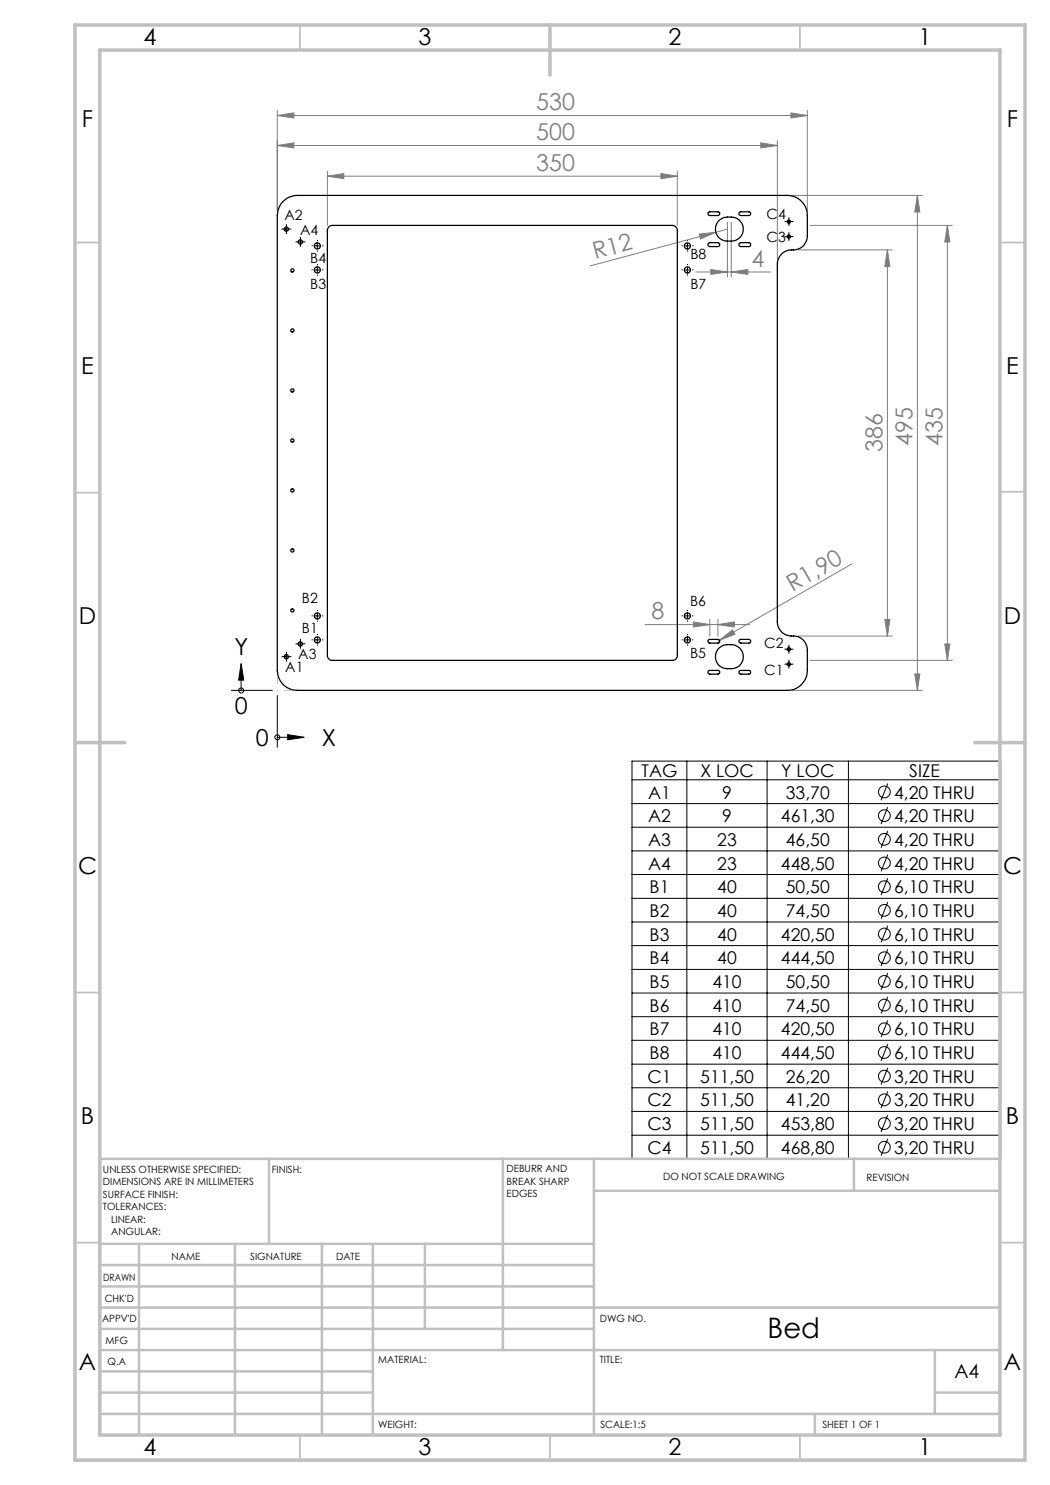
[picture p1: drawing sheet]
<svg xmlns="http://www.w3.org/2000/svg" width="210mm" height="297mm" viewBox="0 0 210 297" stroke-linecap="round" stroke-linejoin="round" font-family="sans-serif">
<g fill="none" stroke="#000" stroke-width=".2">
<path d="M56.8 45.8h1M57.3 45.3v1M59.6 48.4h1M60.1 47.9v1M63 49.2h1M63 54h1M63.5 48.7v1M63.5 53.5v1M137 49.2h1M137 54h1M137.5 48.7v1M137.5 53.5v1"/>
<path d="M157.3 44.3h1M157.3 47.3h1M157.8 43.8v1M157.8 46.8v1M46.2 138.1h8.3M48.2 136v2.1M48.2 132.7l.6 3.3h-1.1zM55.5 139.1v10.4M56.8 131.3h1M57.3 130.8v1.1M59.6 128.8h1M60.1 128.3v1"/>
<path d="M63 123.2h1M63 128h1M63.5 122.7v1M63.5 127.5v1M137 123.2h1M137 128h1M137.5 122.7v1M137.5 127.5v1M157.3 129.9h1M157.3 132.9h1M157.8 129.4v.9M157.8 132.4v.9"/>
<path d="M55.5 147.5h2M57.5 146.9l3.4 .6-3.4 .5zM126.4 152.2h73.7v79.6h-73.7zM126.4 156h73.7M137.4 152.2v79.6M153.4 152.2v79.6M169.7 152.2v79.6M177.6 156.7l-1.4 3.4M126.4 160.7h73.7M126.4 165.4h73.7M126.4 170.2h73.7M126.4 174.9h73.7"/>
<path d="M126.4 179.7h73.7M177.6 161.4l-1.4 3.4M177.6 166.2l-1.4 3.3M177.6 170.9l-1.4 3.4M177.6 175.6l-1.4 3.4M126.4 184.4h73.7M126.4 189.1h73.7M126.4 193.9h73.7M126.4 198.6h73.7M177.6 180.4l-1.4 3.4M177.6 185.1l-1.4 3.4M177.6 189.9l-1.4 3.3"/>
<path d="M177.6 194.6l-1.4 3.4M177.6 199.4l-1.4 3.3M126.4 203.3h73.7M126.4 208.1h73.7M126.4 212.8h73.7M126.4 217.6h73.7M177.6 204.1l-1.4 3.3M177.6 208.8l-1.4 3.4M177.6 213.6l-1.4 3.3M177.6 218.3l-1.4 3.3M126.4 222.3h73.7M126.4 227h73.7"/>
<path d="M177.6 223l-1.4 3.4M177.6 227.7l-1.4 3.4"/>
<circle cx="48.2" cy="138.1" r=".5"/>
<circle cx="55.5" cy="147.4" r=".5"/>
<circle cx="176.9" cy="158.4" r="1.18"/>
<circle cx="176.9" cy="163.1" r="1.18"/>
<circle cx="176.9" cy="167.8" r="1.18"/>
<circle cx="176.9" cy="177.3" r="1.18"/>
<circle cx="176.9" cy="172.6" r="1.18"/>
<circle cx="176.9" cy="182.1" r="1.18"/>
<circle cx="176.9" cy="191.6" r="1.18"/>
<circle cx="176.9" cy="196.3" r="1.18"/>
<circle cx="176.9" cy="186.8" r="1.17"/>
<circle cx="176.9" cy="201" r="1.18"/>
<circle cx="176.9" cy="205.8" r="1.18"/>
<circle cx="176.9" cy="210.5" r="1.18"/>
<circle cx="176.9" cy="215.2" r="1.18"/>
<circle cx="176.9" cy="220" r="1.17"/>
<circle cx="176.9" cy="229.4" r="1.18"/>
<circle cx="176.9" cy="224.7" r="1.18"/>
</g>
<g fill="none" stroke="#808080" stroke-width=".2">
<path d="M55.5 23.1l3.3-.5v1zM55.5 29.1l3.3-.5v1zM55.5 22.1v20M55.5 23.1h106M55.5 29.1h100M65.5 35.2l3.3-.5v1zM65.5 34.2v10.9M65.5 35.2h70M132.2 34.7l3.3 .5-3.3 .5zM135.5 34.2v10.9M152.2 28.6l3.3 .5-3.3 .5zM155.5 28.1v23.7"/>
<path d="M158.2 22.6l3.3 .5-3.3 .5zM158.5 39.1h26M161.5 22.1v20M183.5 39.1l.5 3.3h-1zM183.5 39.1v99M139.1 54.4h15.1M139.8 46.8l3.4-.3-3.1 1.3zM142.2 53.9l3.3 .5-3.3 .5zM143.2 46.5l-25.2 6.7M145.5 45.8l-2.3 .7M145.5 44.4v11M146.3 54.4l3.3-.5v1z"/>
<path d="M146.3 44.4v11M159.7 50h18.8M162 45.1h28.5M177.5 50l.5 3.3h-1zM177.5 50v77.2M189.5 45.1l.5 3.3h-1.1zM189.5 45.1v87M170.4 112.7l-26.5 15.4M129 124.9h20.9M138.7 124.4l3.3 .5-3.3 .5zM142 123.9v3.3M143.6 124.9l3.3-.5v1z"/>
<path d="M143.6 123.9v3.3M143.9 128.1l2.6-2.1 .5 .9zM143.9 128.1l-.3 .2M158.5 138.1h26M159.7 127.2h18.8M162 132.1h28.5M177 123.9h1l-.5 3.3zM183 134.8h1l-.5 3.3zM188.9 128.8h1.1l-.5 3.3z"/>
</g>
<g fill="none" stroke="#000" stroke-width=".2" stroke-dasharray="15.2 1.3 1.3 1.3">
<path d="M56.8 45.8h-.4M57.3 45.3v-.4M57.3 46.3v.4M57.8 45.8h.4M59.6 48.4h-.4M60.1 47.9v-.4M60.1 48.9v.4M60.6 48.4h.4M62.5 54h-.1M62.5 49.2h-.1M63.5 53v-.1M63.5 55v.1"/>
<path d="M63.5 48.2v-.1M63.5 50.2v.1M64.5 54h.1M64.5 49.2h.1M136.5 49.2h-.1M136.5 54h-.1M137.5 48.2v-.1M137.5 50.2v.1M137.5 53v-.1M137.5 55v.1M138.5 49.2h.1M138.5 54h.1"/>
<path d="M157.3 44.3h-.3M157.3 47.3h-.3M157.8 43.8v-.3M157.8 44.8v.3M157.8 46.8v-.3M157.8 47.8v.3M158.3 44.3h.3M158.3 47.3h.3M56.8 131.3h-.4M57.3 130.8v-.4M57.3 131.8v.5M57.8 131.3h.4"/>
<path d="M59.6 128.8h-.4M60.1 128.3v-.4M60.1 129.3v.4M60.6 128.8h.4M62.5 128h-.1M62.5 123.2h-.1M63.5 127v-.1M63.5 129v.1M63.5 122.2v-.1M63.5 124.2v.1M64.5 128h.1M64.5 123.2h.1"/>
<path d="M136.5 123.2h-.1M136.5 128h-.1M137.5 122.2v-.1M137.5 124.2v.1M137.5 127v-.1M137.5 129v.1M138.5 123.2h.1M138.5 128h.1M157.3 129.8h-.3M157.3 132.8h-.3M157.8 129.3v-.3M157.8 130.3v.4"/>
<path d="M157.8 132.3v-.3M157.8 133.3v.4M158.3 129.8h.3M158.3 132.8h.3"/>
</g>
<path d="M55.5 134.1v4M55.5 138.1h4" fill="none" stroke="#c0c0c0" stroke-width=".2" stroke-dasharray="15.2 1.3 1.3 1.3" stroke-dashoffset="15.1"/>
<g fill="none" stroke="#c0c0c0" stroke-width=".35">
<path d="M60 5v5M160 5v5M15 48.5h5M200 48.5h5M15 98.5h5M200 98.4h5M15 198.5h5M200 198.5h5M15 248.5h5M200 248.5h5M60 287v5M110 287v5"/>
<path d="M160 287v5"/>
</g>
<g fill="none" stroke="#c0c0c0" stroke-width=".5">
<path d="M53.8 231.8v17M100.6 231.8v38.2M118.8 231.8v55.2M118.8 238.2h81.2M170.8 231.8v6.4M200 231.8h-180v55.2M20 248.8h98.8M20 257.3h98.8M20 253h98.8M27.8 248.8v38.2M47 248.8v38.2M64.4 248.8v38.2"/>
<path d="M74.6 248.8v38.2M85 248.8v17M20 265.8h98.8M20 261.5h180M20 278.5h54.6M20 274.3h54.6M20 270h180M187 278.5h13M187 270v12.8M20 282.8h180M163 282.8v4.2"/>
</g>
<path d="M15 5h190v287h-190zM20 10h180v277h-180zM110 5v10M15 148.5h10M195 148.5h10" fill="none" stroke="#c0c0c0" stroke-width=".7"/>
<path d="M57.5 146.9l3.4 .6-3.4 .5zM48.2 132.7l.6 3.3h-1.1z" fill="#000"/>
<g fill="#808080">
<path d="M139.8 46.8l3.4-.3-3.1 1.3z"/>
<path d="M143.9 128.1l2.6-2.1 .5 .9z"/>
<path d="M146.3 54.4l3.3-.5v1zM142.2 53.9l3.3 .5-3.3 .5z"/>
<path d="M138.7 124.4l3.3 .5-3.3 .5zM143.6 124.9l3.3-.5v1z"/>
<path d="M55.5 23.1l3.3-.5v1zM158.2 22.6l3.3 .5-3.3 .5zM55.5 29.1l3.3-.5v1zM152.2 28.6l3.3 .5-3.3 .5z"/>
<path d="M65.5 35.2l3.3-.5v1zM132.2 34.7l3.3 .5-3.3 .5z"/>
<path d="M183.5 39.1l.5 3.3h-1zM183 134.8h1l-.5 3.3zM189.5 45.1l.5 3.3h-1.1zM188.9 128.8h1.1l-.5 3.3zM177.5 50l.5 3.3h-1zM177 123.9h1l-.5 3.3z"/>
</g>
<g fill="none" stroke="#000" stroke-width=".25">
<path d="M56.4 40.5a4 4 0 0 1 3.1-1.4h98a4 4 0 0 1 4 4v4.1a2.8 2.8 0 0 1-3.2 2.8 2.81 2.81 0 0 0-2.8 2.8v71.6a2.85 2.85 0 0 0 3.2 2.8 2.74 2.74 0 0 1 2.8 2.8v4.1a4 4 0 0 1-4 4h-98a4 4 0 0 1-4-4v-91.6a4.1 4.1 0 0 1 .9-2zM65.9 45.3l.6-.2h68a1.02 1.02 0 0 1 1 1v85a.96 .96 0 0 1-1 1h-68a.96 .96 0 0 1-1-1v-85.2zM141.7 48.6l1.9-.1a.39 .39 0 0 1 .3 .4 .39 .39 0 0 1-.3 .4h-1.8l-.2-.2zM141.8 42.4h1.8a.37 .37 0 0 1 .3 .3 .37 .37 0 0 1-.3 .4h-1.8l-.2-.2v-.3zM143.9 44a2.96 2.96 0 0 1 4.7 1.4 2.52 2.52 0 0 1-3.1 2.8 2.4 2.4 0 0 1-2.3-1.5 2.4 2.4 0 0 1 .7-2.7zM147.9 48.6l1.9-.1a.39 .39 0 0 1 .3 .4 .39 .39 0 0 1-.3 .4h-1.8l-.2-.4zM147.9 42.5l1.9-.1a.37 .37 0 0 1 .3 .3 .37 .37 0 0 1-.3 .4h-1.8l-.2-.4zM141.6 134.3l.2-.2h1.8a.37 .37 0 0 1 .3 .4 .37 .37 0 0 1-.3 .3h-1.8l-.2-.2zM141.7 128l1.9-.1a.37 .37 0 0 1 .3 .3 .37 .37 0 0 1-.3 .4h-1.8l-.2-.2zM143.6 129.8a3.2 3.2 0 0 1 4.7 .3 2.49 2.49 0 0 1-.2 2.8 2.49 2.49 0 0 1-2.6 .8 2.4 2.4 0 0 1-2.2-1.3 2.4 2.4 0 0 1 .3-2.6zM147.9 134.2l1.9-.1a.37 .37 0 0 1 .3 .4 .37 .37 0 0 1-.3 .3h-1.8l-.2-.4zM147.9 128l1.9-.1a.37 .37 0 0 1 .3 .3 .37 .37 0 0 1-.3 .4h-1.8l-.2-.3z"/>
<circle cx="57.3" cy="45.8" r=".41"/>
<circle cx="58.5" cy="54.1" r=".32"/>
<circle cx="60.1" cy="48.4" r=".41"/>
<circle cx="63.5" cy="49.2" r=".61"/>
<circle cx="63.5" cy="54" r=".61"/>
<circle cx="137.5" cy="49.2" r=".61"/>
<circle cx="137.5" cy="54" r=".61"/>
<circle cx="157.8" cy="47.3" r=".32"/>
<circle cx="157.8" cy="44.3" r=".33"/>
<circle cx="58.5" cy="66.1" r=".33"/>
<circle cx="58.5" cy="78.1" r=".33"/>
<circle cx="58.5" cy="98.1" r=".32"/>
<circle cx="58.5" cy="88.1" r=".32"/>
<circle cx="58.5" cy="110.1" r=".32"/>
<circle cx="57.3" cy="131.4" r=".42"/>
<circle cx="58.5" cy="122.1" r=".32"/>
<circle cx="60.1" cy="128.8" r=".43"/>
<circle cx="63.5" cy="128" r=".6"/>
<circle cx="63.5" cy="123.2" r=".61"/>
<circle cx="137.5" cy="128" r=".61"/>
<circle cx="137.5" cy="123.2" r=".61"/>
<circle cx="157.8" cy="132.9" r=".32"/>
<circle cx="157.8" cy="129.8" r=".33"/>
</g>
<text font-size="5.6" x="153.5" y="267.5">Bed</text>
<g font-size="4.7">
<text x="28.7" y="9">4</text>
<text x="83.7" y="9">3</text>
<text x="133.7" y="9">2</text>
<text x="183.7" y="9">1</text>
<text x="16.4" y="25.5">F</text>
<text x="201.4" y="25.5">F</text>
<text x="16.2" y="74.7">E</text>
<text x="201.2" y="74.7">E</text>
<text x="15.8" y="124.7">D</text>
<text x="200.8" y="124.7">D</text>
<text x="46.9" y="131">Y</text>
<text x="47" y="142.8">0</text>
<text x="51.2" y="149.2">0</text>
<text x="64.4" y="149.2">X</text>
<text x="15.6" y="174.7">C</text>
<text x="200.6" y="174.7">C</text>
<text x="16.2" y="224.7">B</text>
<text x="201.2" y="224.7">B</text>
<text x="15.8" y="274">A</text>
<text x="200.8" y="274">A</text>
<text x="28.7" y="291">4</text>
<text x="83.7" y="291">3</text>
<text x="133.7" y="291">2</text>
<text x="183.7" y="291">1</text>
</g>
<g font-size="4.7" fill="#808080">
<text x="107.3" y="22.1">530</text>
<text x="107.3" y="28.1">500</text>
<text x="107.3" y="34.2">350</text>
<text x="119" y="51.9" transform="rotate(-15 119 51.9)">R12</text>
<text x="150.3" y="53.4">4</text>
<text x="182.5" y="89.2" transform="rotate(-90 182.5 89.2)">495</text>
<text x="188.5" y="89.2" transform="rotate(-90 188.5 89.2)">435</text>
<text x="176.5" y="90.4" transform="rotate(-90 176.5 90.4)">386</text>
<text x="158.5" y="118.5" transform="rotate(-30 158.5 118.5)">R1,90</text>
<text x="130.3" y="123.9">8</text>
</g>
<text font-size="3.9" x="190.9" y="275.5">A4</text>
<g font-size="3.5">
<text x="128.3" y="155.4">TAG</text>
<text x="140.1" y="155.4">X LOC</text>
<text x="156.3" y="155.4">Y LOC</text>
<text x="181.9" y="155.4">SIZE</text>
<text x="129.6" y="159.7">A1</text>
<text x="144.4" y="159.7">9</text>
<text x="157.2" y="159.7">33,70</text>
<text x="178.8" y="159.7">4,20 THRU</text>
<text x="129.6" y="164.4">A2</text>
<text x="144.4" y="164.4">9</text>
<text x="156.2" y="164.4">461,30</text>
<text x="178.8" y="164.4">4,20 THRU</text>
<text x="129.6" y="169.2">A3</text>
<text x="129.6" y="173.9">A4</text>
<text x="143.5" y="169.2">23</text>
<text x="143.5" y="173.9">23</text>
<text x="156.2" y="173.9">448,50</text>
<text x="157.2" y="169.2">46,50</text>
<text x="178.8" y="169.2">4,20 THRU</text>
<text x="178.8" y="173.9">4,20 THRU</text>
<text x="129.9" y="178.7">B1</text>
<text x="143.5" y="178.7">40</text>
<text x="157.2" y="178.7">50,50</text>
<text x="178.8" y="178.7">6,10 THRU</text>
<text x="129.9" y="183.4">B2</text>
<text x="143.5" y="183.4">40</text>
<text x="157.2" y="183.4">74,50</text>
<text x="178.8" y="183.4">6,10 THRU</text>
<text x="129.9" y="188.1">B3</text>
<text x="143.5" y="188.1">40</text>
<text x="156.2" y="188.1">420,50</text>
<text x="178.8" y="188.1">6,10 THRU</text>
<text x="129.9" y="192.9">B4</text>
<text x="129.9" y="197.6">B5</text>
<text x="142.5" y="197.6">410</text>
<text x="143.5" y="192.9">40</text>
<text x="156.2" y="192.9">444,50</text>
<text x="157.2" y="197.6">50,50</text>
<text x="178.8" y="192.9">6,10 THRU</text>
<text x="178.8" y="197.6">6,10 THRU</text>
<text x="129.9" y="202.3">B6</text>
<text x="142.5" y="202.3">410</text>
<text x="157.2" y="202.3">74,50</text>
<text x="178.8" y="202.3">6,10 THRU</text>
<text x="129.9" y="207.1">B7</text>
<text x="142.5" y="207.1">410</text>
<text x="156.2" y="207.1">420,50</text>
<text x="178.8" y="207.1">6,10 THRU</text>
<text x="129.9" y="211.8">B8</text>
<text x="142.5" y="211.8">410</text>
<text x="156.2" y="211.8">444,50</text>
<text x="178.8" y="211.8">6,10 THRU</text>
<text x="129.5" y="216.6">C1</text>
<text x="129.5" y="221.3">C2</text>
<text x="140" y="216.6">511,50</text>
<text x="140" y="221.3">511,50</text>
<text x="157.2" y="216.6">26,20</text>
<text x="157.2" y="221.3">41,20</text>
<text x="178.8" y="216.6">3,20 THRU</text>
<text x="178.8" y="221.3">3,20 THRU</text>
<text x="129.5" y="226">C3</text>
<text x="140" y="226">511,50</text>
<text x="156.2" y="226">453,80</text>
<text x="178.8" y="226">3,20 THRU</text>
<text x="129.5" y="230.8">C4</text>
<text x="140" y="230.8">511,50</text>
<text x="156.2" y="230.8">468,80</text>
<text x="178.8" y="230.8">3,20 THRU</text>
</g>
<g font-size="2.8">
<text x="56.9" y="44">A2</text>
<text x="60" y="47">A4</text>
<text x="153.3" y="43.8">C4</text>
<text x="62.1" y="52.6">B4</text>
<text x="138.1" y="51.9">B8</text>
<text x="153.3" y="48.4">C3</text>
<text x="62.1" y="57.9">B3</text>
<text x="138.1" y="57.9">B7</text>
<text x="60.4" y="120.6">B2</text>
<text x="138" y="121.1">B6</text>
<text x="59.6" y="131.7">A3</text>
<text x="60.4" y="126.7">B1</text>
<text x="138" y="131.7">B5</text>
<text x="152.9" y="129.6">C2</text>
<text x="57.1" y="134.5">A1</text>
<text x="152.9" y="135">C1</text>
</g>
<g font-size="2">
<text x="20.6" y="234.6">UNLESS OTHERWISE SPECIFIED:</text>
<text x="20.6" y="237.1">DIMENSIONS ARE IN MILLIMETERS</text>
<text x="20.6" y="239.6">SURFACE FINISH:</text>
<text x="54.4" y="234.6">FINISH:</text>
<text x="101.3" y="234.5">DEBURR AND</text>
<text x="101.3" y="237">BREAK SHARP</text>
<text x="101.3" y="239.5">EDGES</text>
<text x="132.6" y="236">DO NOT SCALE DRAWING</text>
<text x="173.3" y="236.2">REVISION</text>
<text x="20.6" y="242.1">TOLERANCES:</text>
<text x="22.2" y="244.6">LINEAR:</text>
<text x="22.2" y="247.1">ANGULAR:</text>
<text x="34.3" y="252">NAME</text>
<text x="50" y="251.9">SIGNATURE</text>
<text x="67.2" y="251.9">DATE</text>
<text x="20.6" y="256.1">DRAWN</text>
<text x="20.9" y="260.3">CHK'D</text>
<text x="20.4" y="264.4">APPV'D</text>
<text x="21.1" y="268.8">MFG</text>
<text x="120" y="264.4">DWG NO.</text>
<text x="21.5" y="273">Q.A</text>
<text x="75.6" y="272.5">MATERIAL:</text>
<text x="120" y="272.5">TITLE:</text>
<text x="75.6" y="285.5">WEIGHT:</text>
<text x="120.1" y="285.6">SCALE:1:5</text>
<text x="164.5" y="285.6">SHEET 1 OF 1</text>
</g>
</svg>
